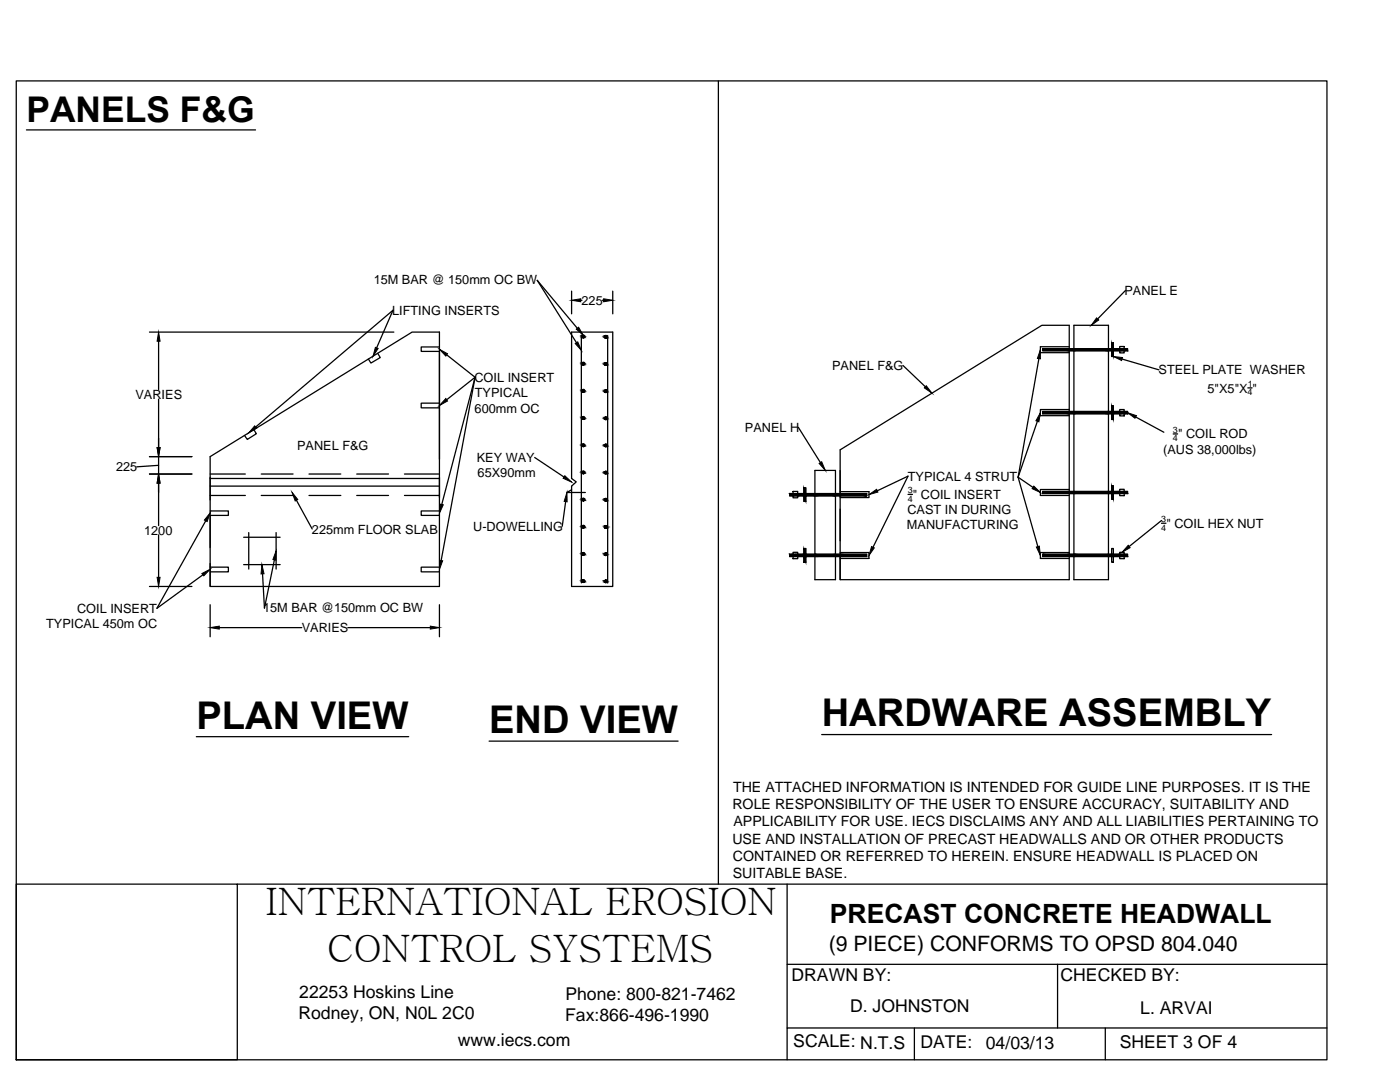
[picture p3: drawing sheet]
<svg xmlns="http://www.w3.org/2000/svg" width="279mm" height="216mm" viewBox="0 0 279 216" stroke-linecap="round" stroke-linejoin="round" font-family="sans-serif">
<!-- layer: 0 -->
<g fill="none" stroke="#000" stroke-width=".25">
<path d="M3.2 16.1h261.6v195.4h-261.6zM143.4 16.1v160.3M5.3 25.9h45.7M114.1 58.1v4.5M115.9 59.9h.2M120.2 59.9h.3M122.3 58.1v4.5M224.6 58l-5.5 5.6M29.8 66.3h48.8M31.7 68.1v9.6M31.7 79.6v9.7M75.2 69.4l3.2-7.5-27.4 23.3"/>
<path d="M75.4 70.5l.5 .8-1.9 1.1-.5-.8M87.7 69.2h-3.6v.9h3.6v21.6M89.1 70.8l5.7 4.5M94.8 75.3l-5.7 4.5M94.8 75.3l-6.6 25.3M94.8 75.3l-6.8 36.6M114.1 66.3h8.2v50.7h-8.2v-20l.9-.8-.9-.7zM115.2 65.5l-8-9.6 7.8 12.5M116 66.9v49.4M121.3 66.9v49.4M180.2 72.9l4.5 4.3M207.3 71.6l-4.1 23.6"/>
<path d="M208.1 69.6h16.9v.4h-16.9zM213.4 69.2h-5.8v1.2h5.8M214.3 64.9h6.9v50.8h-6.9zM221.9 68.4h.3v2.7h-.3zM223.5 69.1h.9v1.3h-.9zM223.5 69.6v.4M223.9 71.6l7.4 2.2M249 77.4h.9M29.8 94.6h8.5M29.8 91.1h8.5M31.7 92.9l-4.4 .2M31.7 91.1v3.5"/>
<path d="M31.7 96.4v8.5M41.9 91.1l40.3-24.8h5.5v50.7h-45.8zM41.9 95.2v4.6M41.9 94.6h7.1M41.9 98.9h7.1M41.9 95.5h45.8M41.9 97h45.8M50.7 85.7l.5 .8-1.9 1.2-.5-.8M52.1 94.6h6.4M52.1 98.9h6.4M59.2 99.8l3.1 5.8M61.7 94.6h6.3"/>
<path d="M61.7 98.9h6.3M71.2 94.6h6.3M71.2 98.9h6.3M80.7 94.6h7M80.7 98.9h7M87.7 80.4h-3.6v1h3.6M106.7 91.3l5.9 3.9M114.1 97.7l-1 .6h3.7M157.6 98.5h15.4v.4h-15.4zM158.3 98.1h.9v1.2h-.9zM159.2 98.5v.4M159.3 85.3l4.4 7"/>
<path d="M160.4 97.3h.4v2.7h-.4zM162.6 93.9h4.1v21.8h-4.1zM167.7 89.8l40.2-24.9h5.5v50.8h-45.7zM167.7 98.1h5.7v1.2h-5.7M167.7 93.9v4.5M175.1 97.9l6.1-2.9-7 14.2M181.2 98.7h.9M203.1 95.2l4 13.9M203.2 95.2l2.9 2.1M207 84l-3.8 11.2M208.1 98.1h16.9v.4h-16.9zM208.1 82.1h16.9v.5h-16.9z"/>
<path d="M213.4 97.7h-5.8v1.2h5.8M213.4 81.7h-5.8v1.2h5.8M221.9 96.9h.3v2.7h-.3zM221.9 81h.3v2.7h-.3zM223.5 97.6h.9v1.3h-.9zM223.5 81.7h.9v1.3h-.9zM223.5 82.1v.5M223.5 98.1v.4M226.6 83.2l5.7 3M234.1 86.6h.9M29.8 117h8.5M31.7 106.7v8.5"/>
<path d="M41 103.9l-9.7 17.5 9.2-6.7M41.9 113.2h3.7v.9h-3.7M41.9 102h3.7v.8h-3.7M41.9 102.9v6.4M41.9 112.5v4.5M48.6 107.2h7.3M48.6 112.7h7.3M49.6 106.3v7.3M54.8 111.7l-2 9.6-.4-6.8M55.1 106.3v7.3M87.7 113.2h-3.6v.9h3.6M87.7 102h-3.6v.8h3.6"/>
<path d="M112.9 100.1l-.7 4.9M157.6 110.6h15.4v.5h-15.4zM158.3 110.2h.9v1.3h-.9zM159.2 110.6v.5M160.4 109.4h.4v2.8h-.4zM167.7 110.3h5.7v1.1h-5.7M167.7 101.6v6.3M167.7 111.1v4.6M208.1 110.6h16.9v.5h-16.9zM213.4 110.3h-5.8v1.1h5.8M221.9 109.4h.3v2.8h-.3zM223.5 110.2h.9v1.3h-.9z"/>
<path d="M223.5 110.6v.5M231.8 104.4h.9M231.8 103.9l-6.5 5.2M41.9 120.7v6.4M43.8 125.2h16.4M69.4 125.2h16.5M87.7 120.7v6.4M39.2 147h42.4M97.6 147.9h37.7M164 146.6h89.8M3.2 176.4h44.2v35.1h-44.2zM47.4 176.4h217.4"/>
<path d="M157.1 176.4v28.7M157.1 192.4h107.7M211.1 192.4v12.7M182.5 205.1h-25.4v6.4M220.6 205.1h-38.1v6.4M264.8 205.1h-44.2v6.4"/>
<circle cx="116.4" cy="67.1" r=".28"/>
<circle cx="116.4" cy="78" r=".28"/>
<circle cx="116.4" cy="72.6" r=".28"/>
<circle cx="120.9" cy="72.6" r=".28"/>
<circle cx="120.9" cy="67.2" r=".28"/>
<circle cx="120.9" cy="78.1" r=".28"/>
<circle cx="116.4" cy="83.4" r=".28"/>
<circle cx="116.4" cy="99.7" r=".28"/>
<circle cx="116.4" cy="94.3" r=".28"/>
<circle cx="116.4" cy="88.9" r=".28"/>
<circle cx="120.9" cy="88.9" r=".28"/>
<circle cx="120.9" cy="99.7" r=".28"/>
<circle cx="120.9" cy="83.5" r=".28"/>
<circle cx="120.9" cy="94.3" r=".28"/>
<circle cx="116.4" cy="105.1" r=".28"/>
<circle cx="116.4" cy="110.5" r=".28"/>
<circle cx="116.4" cy="115.9" r=".28"/>
<circle cx="120.9" cy="110.6" r=".28"/>
<circle cx="120.9" cy="116" r=".28"/>
<circle cx="120.9" cy="105.1" r=".28"/>
</g>
<g fill="#000" stroke="#000" stroke-width=".2">
<path d="M114.1 59.9l1.8-.3v.6zM120.5 59.6l1.8 .3-1.8 .3zM31.7 66.3l.2 1.8h-.5zM74.9 69.3l.6 .2-1 1.6zM87.7 69.7l1.6 .9-.3 .4zM114.8 68.6l.5-.4 .7 1.7zM115 65.7l.5-.4 .9 1.6zM116.1 67.2h.6l-.1 .2zM116.1 72.6h.6l-.1 .2zM116.1 78h.6l-.1 .2zM116.2 67h.4zM116.2 72.4h.4z"/>
<path d="M116.2 77.8h.4zM120.6 67.2h.5v.2zM120.6 72.7h.5v.1zM120.6 78.1h.5v.1zM120.7 67h.4zM120.7 72.4h.4zM120.7 77.9h.4zM184.9 77l1.1 1.5-1.5-1.1zM207.6 69.8v1.8l-.6-.1zM218.8 63.4l.5 .5-1.5 1zM222.2 71.1l1.8 .2-.2 .6zM31.7 94.6l.2 1.8h-.5z"/>
<path d="M31.4 89.3h.5l-.2 1.8zM50.8 85l.5 .4-1.7 1zM58.3 98.2l1.1 1.5-.5 .3zM89 79.5l.3 .5-1.6 .9zM112.7 94.9l1.4 1.3-1.7-.8zM116.1 83.4h.6l-.1 .2zM116.1 88.9h.6l-.1 .1zM116.1 94.3h.6l-.1 .2zM116.1 99.7h.6l-.1 .2zM116.2 83.2h.4zM116.2 88.7h.4zM116.2 94.1h.4z"/>
<path d="M116.2 99.5h.4zM120.6 83.5h.5v.2zM120.6 88.9h.5v.2zM120.6 94.3h.5v.2zM120.6 99.8h.5v.1zM120.7 83.3h.4zM120.7 88.7h.4zM120.7 94.1h.4zM120.7 99.5h.4zM163.5 92.5l.5-.4 .7 1.8zM173.4 98.7l1.5-1.1 .3 .6zM206.3 97l1.3 1.3-1.6-.8z"/>
<path d="M207.6 82.4l-.3 1.8-.6-.2zM225 82.4l1.8 .5-.3 .6zM31.4 115.2h.5l-.2 1.8zM40.3 114.4l1.6-.8-1.2 1.3zM41.9 102.3l-.6 1.8-.5-.3zM52.3 112.7l.4 1.8h-.6zM55.1 109.9v1.9l-.6-.2zM87.7 111.8l.6 .1-.6 1.7zM87.9 100.6l.6 .1-.8 1.7zM113.1 98.3l.1 1.8-.6-.1zM116.1 105.1h.6l-.1 .2zM116.1 110.5h.6l-.1 .2z"/>
<path d="M116.1 116h.6l-.1 .1zM116.2 104.9h.4zM116.2 110.3h.4zM116.2 115.8h.4zM120.6 105.2h.5v.2zM120.6 110.6h.5v.2zM120.6 116h.5v.2zM120.7 105h.4zM120.7 110.4h.4zM120.7 115.8h.4zM173.9 109.1l.6 .2-1.1 1.5zM206.8 109.1l.6-.1 .2 1.8z"/>
<path d="M225.2 108.8l.3 .5-1.6 .9zM41.9 125.2l1.9-.3v.6zM85.9 124.9l1.8 .3-1.8 .3z"/>
<path d="M116.2 67l-.1 .2h.6zM116.2 67h.4l.1 .2z"/>
<path d="M116.1 67.2l.1 .2h.4zM116.2 67.4h.4z"/>
<path d="M116.2 72.4l-.1 .2h.6zM116.2 72.4h.4l.1 .2z"/>
<path d="M116.1 72.6l.1 .2h.4zM116.2 72.8h.4z"/>
<path d="M116.2 77.8l-.1 .2h.6zM116.2 77.8h.4l.1 .2z"/>
<path d="M116.1 78l.1 .2h.4zM116.2 78.2h.4z"/>
<path d="M120.7 67l-.1 .2h.5zM120.7 67h.4v.2z"/>
<path d="M120.6 67.2l.1 .2h.4zM120.7 67.4h.4z"/>
<path d="M120.7 72.4l-.1 .3h.5zM120.7 72.4h.4v.3z"/>
<path d="M120.6 72.7l.1 .1h.4zM120.7 72.8h.4z"/>
<path d="M120.7 77.9l-.1 .2h.5zM120.7 77.9h.4v.2z"/>
<path d="M120.6 78.1l.1 .1h.4zM120.7 78.2h.4z"/>
<path d="M208.1 69.6v.4h5.3zM208.1 69.6h5.3v.4z"/>
<path d="M213.4 69.6v.4h.9zM213.4 69.6h.9v.4z"/>
<path d="M214.3 69.6v.4h6.9zM214.3 69.6h6.9v.4z"/>
<path d="M221.2 69.6v.4h.7zM221.2 69.6h.7v.4z"/>
<path d="M221.9 68.4v1.2h.3zM221.9 68.4h.3v1.2z"/>
<path d="M221.9 69.6v.4h.3zM221.9 69.6h.3v.4z"/>
<path d="M221.9 70v1.1h.3zM221.9 70h.3v1.1z"/>
<path d="M222.2 69.6v.4h1.3zM222.2 69.6h1.3v.4z"/>
<path d="M223.5 69.6v.4h.9zM223.5 69.6h.9v.4z"/>
<path d="M224.4 69.6v.4h.6zM224.4 69.6h.6v.4z"/>
<path d="M116.2 83.2l-.1 .2h.6zM116.2 83.2h.4l.1 .2z"/>
<path d="M116.1 83.4l.1 .2h.4zM116.2 83.6h.4z"/>
<path d="M116.2 88.7l-.1 .2h.6zM116.2 88.7h.4l.1 .2z"/>
<path d="M116.1 88.9l.1 .1h.4zM116.2 89h.4z"/>
<path d="M116.2 94.1l-.1 .2h.6zM116.2 94.1h.4l.1 .2z"/>
<path d="M116.1 94.3l.1 .2h.4zM116.2 94.5h.4z"/>
<path d="M116.2 99.5l-.1 .2h.6zM116.2 99.5h.4l.1 .2z"/>
<path d="M116.1 99.7l.1 .2h.4zM116.2 99.9h.4z"/>
<path d="M120.7 83.3l-.1 .2h.5zM120.7 83.3h.4v.2z"/>
<path d="M120.6 83.5l.1 .2h.4zM120.7 83.7h.4z"/>
<path d="M120.7 88.7l-.1 .2h.5zM120.7 88.7h.4v.2z"/>
<path d="M120.6 88.9l.1 .2h.4zM120.7 89.1h.4z"/>
<path d="M120.7 94.1l-.1 .2h.5zM120.7 94.1h.4v.2z"/>
<path d="M120.6 94.3l.1 .2h.4zM120.7 94.5h.4z"/>
<path d="M120.7 99.5l-.1 .3h.5zM120.7 99.5h.4v.3z"/>
<path d="M120.6 99.8l.1 .1h.4zM120.7 99.9h.4z"/>
<path d="M157.6 98.5h.7zM157.6 98.5h.7z"/>
<path d="M157.6 98.5v.4h.7zM157.6 98.5h.7v.4z"/>
<path d="M158.3 98.5h.9zM158.3 98.5h.9z"/>
<path d="M158.3 98.5v.4h.9zM158.3 98.5h.9v.4z"/>
<path d="M159.2 98.5h1.2zM159.2 98.5h1.2z"/>
<path d="M159.2 98.5v.4h1.2zM159.2 98.5h1.2v.4z"/>
<path d="M160.4 97.3v1.2h.4zM160.4 97.3h.4v1.2z"/>
<path d="M160.4 98.5h.4zM160.4 98.5h.4z"/>
<path d="M160.4 98.5v.4h.4zM160.4 98.5h.4v.4z"/>
<path d="M160.8 98.5v.4h1.8zM160.8 98.5h1.8v.4z"/>
<path d="M162.6 98.5v.4h4.1zM162.6 98.5h4.1v.4z"/>
<path d="M166.7 98.5v.4h1zM166.7 98.5h1v.4z"/>
<path d="M167.7 98.5v.4h5.3zM167.7 98.5h5.3v.4z"/>
<path d="M208.1 82.1v.5h5.3zM208.1 82.1h5.3v.5z"/>
<path d="M208.1 98.1v.4h5.3zM208.1 98.1h5.3v.4z"/>
<path d="M213.4 82.1v.5h.9zM213.4 82.1h.9v.5z"/>
<path d="M213.4 98.1v.4h.9zM213.4 98.1h.9v.4z"/>
<path d="M213.4 98.5h.9zM213.4 98.5h.9z"/>
<path d="M214.3 82.1v.5h6.9zM214.3 82.1h6.9v.5z"/>
<path d="M214.3 98.1v.4h6.9zM214.3 98.1h6.9v.4z"/>
<path d="M214.3 98.5h6.9zM214.3 98.5h6.9z"/>
<path d="M221.2 82.1v.5h.7zM221.2 82.1h.7v.5z"/>
<path d="M221.2 98.1v.4h.7zM221.2 98.1h.7v.4z"/>
<path d="M221.2 98.5h.7zM221.2 98.5h.7z"/>
<path d="M221.9 81v1.1h.3zM221.9 81h.3v1.1z"/>
<path d="M221.9 82.1v.5h.3zM221.9 82.1h.3v.5z"/>
<path d="M221.9 82.6v1.1h.3zM221.9 82.6h.3v1.1z"/>
<path d="M221.9 96.9v1.2h.3zM221.9 96.9h.3v1.2z"/>
<path d="M221.9 98.1v.4h.3zM221.9 98.1h.3v.4z"/>
<path d="M221.9 98.5h.3zM221.9 98.5h.3z"/>
<path d="M221.9 98.5v1.1h.3zM221.9 98.5h.3v1.1z"/>
<path d="M222.2 82.1v.5h1.3zM222.2 82.1h1.3v.5z"/>
<path d="M222.2 98.1v.4h1.3zM222.2 98.1h1.3v.4z"/>
<path d="M223.5 82.1v.5h.9zM223.5 82.1h.9v.5z"/>
<path d="M223.5 98.1v.4h.9zM223.5 98.1h.9v.4z"/>
<path d="M224.4 82.1v.5h.6zM224.4 82.1h.6v.5z"/>
<path d="M224.4 98.1v.4h.6zM224.4 98.1h.6v.4z"/>
<path d="M116.2 104.9l-.1 .2h.6zM116.2 104.9h.4l.1 .2z"/>
<path d="M116.1 105.1l.1 .2h.4zM116.2 105.3h.4z"/>
<path d="M116.2 110.3l-.1 .2h.6zM116.2 110.3h.4l.1 .2z"/>
<path d="M116.1 110.5l.1 .2h.4zM116.2 110.7h.4z"/>
<path d="M116.2 115.8l-.1 .2h.6zM116.2 115.8h.4l.1 .2z"/>
<path d="M116.1 116l.1 .1h.4zM116.2 116.1h.4z"/>
<path d="M120.7 105l-.1 .2h.5zM120.7 105h.4v.2z"/>
<path d="M120.6 105.2l.1 .2h.4zM120.7 105.4h.4z"/>
<path d="M120.7 110.4l-.1 .2h.5zM120.7 110.4h.4v.2z"/>
<path d="M120.6 110.6l.1 .2h.4zM120.7 110.8h.4z"/>
<path d="M120.7 115.8l-.1 .2h.5zM120.7 115.8h.4v.2z"/>
<path d="M120.6 116l.1 .2h.4zM120.7 116.2h.4z"/>
<path d="M157.6 110.6v.5h.7zM157.6 110.6h.7v.5z"/>
<path d="M158.3 110.6v.5h.9zM158.3 110.6h.9v.5z"/>
<path d="M159.2 110.6v.5h1.2zM159.2 110.6h1.2v.5z"/>
<path d="M160.4 98.9v1.1h.4zM160.4 98.9h.4v1.1z"/>
<path d="M160.4 109.4v1.2h.4zM160.4 109.4h.4v1.2z"/>
<path d="M160.4 110.6v.5h.4zM160.4 110.6h.4v.5z"/>
<path d="M160.4 111.1v1.1h.4zM160.4 111.1h.4v1.1z"/>
<path d="M160.8 110.6v.5h1.8zM160.8 110.6h1.8v.5z"/>
<path d="M162.6 110.6v.5h4.1zM162.6 110.6h4.1v.5z"/>
<path d="M166.7 110.6v.5h1zM166.7 110.6h1v.5z"/>
<path d="M167.7 110.6v.5h5.3zM167.7 110.6h5.3v.5z"/>
<path d="M208.1 110.6v.5h5.3zM208.1 110.6h5.3v.5z"/>
<path d="M213.4 110.6v.5h.9zM213.4 110.6h.9v.5z"/>
<path d="M214.3 110.6v.5h6.9zM214.3 110.6h6.9v.5z"/>
<path d="M221.2 110.6v.5h.7zM221.2 110.6h.7v.5z"/>
<path d="M221.9 110.6v.5h.3zM221.9 110.6h.3v.5z"/>
<path d="M222.2 110.6v.5h1.3zM222.2 110.6h1.3v.5z"/>
<path d="M223.5 110.6v.5h.9zM223.5 110.6h.9v.5z"/>
<path d="M224.4 110.6v.5h.6zM224.4 110.6h.6v.5z"/>
</g>
<g font-size="7.6">
<text x="39.2" y="145.4">PLAN VIEW</text>
<text x="97.6" y="146.2">END VIEW</text>
<text x="164" y="145">HARDWARE ASSEMBLY</text>
</g>
<g font-size="7.5">
<text x="53" y="182.6">INTERNATIONAL EROSION</text>
<text x="65.3" y="191.9">CONTROL SYSTEMS</text>
</g>
<text font-size="7.1" x="5.3" y="24.4">PANELS F&amp;G</text>
<text font-size="5.3" x="165.6" y="184.2">PRECAST CONCRETE HEADWALL</text>
<text font-size="4.2" x="165.4" y="189.7">(9 PIECE) CONFORMS TO OPSD 804.040</text>
<g font-size="3.5">
<text x="158" y="195.8">DRAWN BY:</text>
<text x="211.7" y="195.7">CHECKED BY:</text>
<text x="59.5" y="203.4">Rodney, ON, N0L 2C0</text>
<text x="59.7" y="199.1">22253 Hoskins Line</text>
<text x="112.8" y="203.8">Fax:866-496-1990</text>
<text x="112.8" y="199.6">Phone: 800-821-7462</text>
<text x="169.7" y="202">D. JOHNSTON</text>
<text x="227.6" y="202.4">L. ARVAI</text>
<text x="91.4" y="208.7">www.iecs.com</text>
<text x="158.3" y="209">SCALE: N.T.S</text>
<text x="183.7" y="209.2">DATE:</text>
<text x="196.8" y="209.2">04/03/13</text>
<text x="223.5" y="209.2">SHEET 3 OF 4</text>
</g>
<g font-size="2.8">
<text x="146.2" y="161.5">ROLE RESPONSIBILITY OF THE USER TO ENSURE ACCURACY, SUITABILITY AND</text>
<text x="146.3" y="158">THE ATTACHED INFORMATION IS INTENDED FOR GUIDE LINE PURPOSES. IT IS THE</text>
<text x="146.4" y="164.9">APPLICABILITY FOR USE. IECS DISCLAIMS ANY AND ALL LIABILITIES PERTAINING TO</text>
<text x="146.2" y="168.3">USE AND INSTALLATION OF PRECAST HEADWALLS AND OR OTHER PRODUCTS</text>
<text x="146.2" y="171.8">CONTAINED OR REFERRED TO HEREIN. ENSURE HEADWALL IS PLACED ON</text>
<text x="146.2" y="175.1">SUITABLE BASE.</text>
</g>
<g font-size="2.5">
<text x="74.6" y="56.6">15M BAR @ 150mm OC BW</text>
<text x="224.4" y="58.9">PANEL E</text>
<text x="78.3" y="62.8">LIFTING INSERTS</text>
<text x="116.1" y="60.8">225</text>
<text x="94.7" y="76.2">COIL INSERT</text>
<text x="166.1" y="73.8">PANEL F&amp;G</text>
<text x="231.2" y="74.7">STEEL PLATE WASHER</text>
<text x="27" y="79.6">VARIES</text>
<text x="94.7" y="82.4">600mm OC</text>
<text x="94.8" y="79.3">TYPICAL</text>
<text x="241" y="78.3">5&quot;X5&quot;X &quot;</text>
<text x="59.3" y="89.9">PANEL F&amp;G</text>
<text x="148.7" y="86.2">PANEL H</text>
<text x="235.1" y="87.5">&quot; COIL ROD</text>
<text x="23.2" y="94.1">225</text>
<text x="95.2" y="92.2">KEY WAY</text>
<text x="95.3" y="95.2">65X90mm</text>
<text x="181.2" y="95.9">TYPICAL 4 STRUT</text>
<text x="232.1" y="90.5">(AUS 38,000lbs)</text>
<text x="182.2" y="99.5">&quot; COIL INSERT</text>
<text x="28.8" y="106.7">1200</text>
<text x="62.3" y="106.5">225mm FLOOR SLAB</text>
<text x="94.4" y="105.9">U-DOWELLING</text>
<text x="181" y="105.6">MANUFACTURING</text>
<text x="181.1" y="102.6">CAST IN DURING</text>
<text x="232.8" y="105.3">&quot; COIL HEX NUT</text>
<text x="9.2" y="125.4">TYPICAL 450m OC</text>
<text x="15.4" y="122.3">COIL INSERT</text>
<text x="52.5" y="122">15M BAR @150mm OC BW</text>
<text x="60.2" y="126.1">VARIES</text>
</g>
<g font-size="1.8">
<text x="249" y="77.2">1</text>
<text x="249" y="78.9">4</text>
<text x="234.1" y="86.4">3</text>
<text x="234.1" y="88.1">4</text>
<text x="181.2" y="98.4">3</text>
<text x="181.2" y="100.1">4</text>
<text x="231.8" y="104.2">3</text>
<text x="231.8" y="105.9">4</text>
</g>
</svg>
